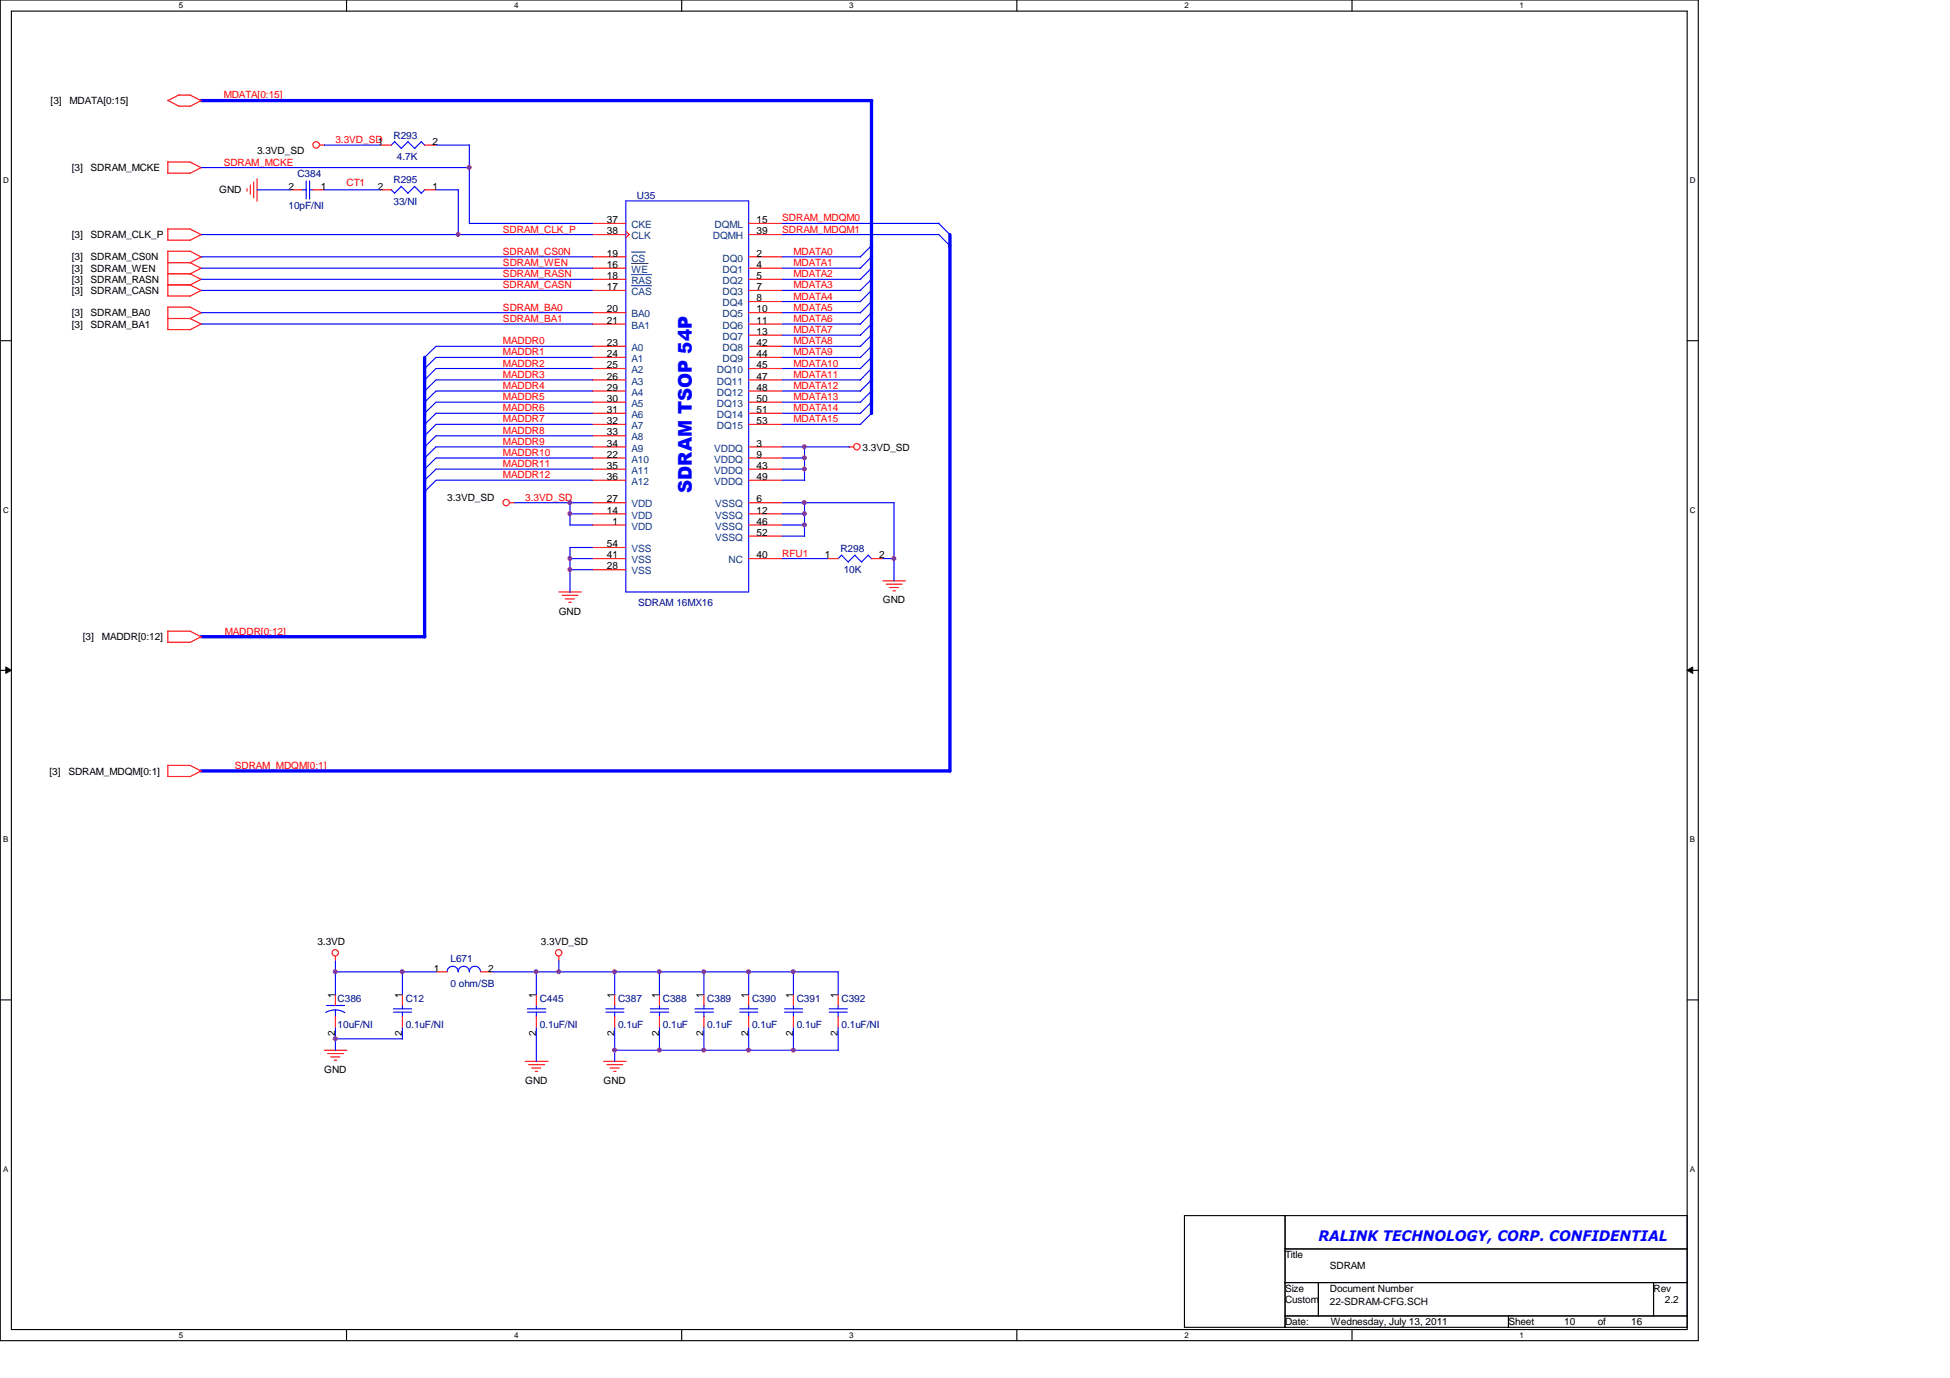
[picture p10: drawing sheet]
<svg xmlns="http://www.w3.org/2000/svg" width="297mm" height="210mm" viewBox="0 0 297 210" stroke-linecap="round" stroke-linejoin="round" font-family="sans-serif">
<path d="M0 0h258.7v204.2h-258.7zM1.7 1.7h255.3v200.8h-255.3z" fill="none" stroke="#000" stroke-width=".17"/>
<g fill="#fff">
<path d="M27.3 .2h.6v1.3h-.6z"/>
<path d="M27.3 202.7h.6v1.3h-.6z"/>
</g>
<path d="M52.8 0v1.7M52.8 202.5v1.7" fill="none" stroke="#000" stroke-width=".17"/>
<g fill="#fff">
<path d="M78.3 .2h.6v1.3h-.6z"/>
<path d="M78.3 202.7h.6v1.3h-.6z"/>
</g>
<path d="M103.8 0v1.7M103.8 202.5v1.7" fill="none" stroke="#000" stroke-width=".17"/>
<g fill="#fff">
<path d="M129.4 .2h.6v1.3h-.6z"/>
<path d="M129.4 202.7h.6v1.3h-.6z"/>
</g>
<path d="M154.9 0v1.7M154.9 202.5v1.7" fill="none" stroke="#000" stroke-width=".17"/>
<g fill="#fff">
<path d="M180.4 .2h.7v1.3h-.7z"/>
<path d="M180.4 202.7h.7v1.3h-.7z"/>
</g>
<path d="M205.9 0v1.7M205.9 202.5v1.7" fill="none" stroke="#000" stroke-width=".17"/>
<g fill="#fff">
<path d="M231.5 .2h.6v1.3h-.6z"/>
<path d="M231.5 202.7h.6v1.3h-.6z"/>
<path d="M.5 26.8h.8v1.4h-.8z"/>
<path d="M257.4 26.8h.9v1.4h-.9z"/>
<path d="M.5 77h.8v1.4h-.8z"/>
<path d="M257.4 77h.9v1.4h-.9z"/>
</g>
<path d="M0 51.9h1.7M257 51.9h1.7" fill="none" stroke="#000" stroke-width=".17"/>
<g fill="#fff">
<path d="M.5 127.2h.7v1.4h-.7z"/>
<path d="M257.4 127.2h.8v1.4h-.8z"/>
</g>
<path d="M0 102.1h1.7M257 102.1h1.7" fill="none" stroke="#000" stroke-width=".17"/>
<path d="M.9 101.6l.8 .5-.8 .5zM257 102.1l.8-.5v1z" fill="#000"/>
<path d="M.9 101.6l.8 .5-.8 .5zM257 102.1l.8-.5v1z" fill="none" stroke="#000" stroke-width=".15"/>
<g fill="#fff">
<path d="M.5 177.4h.7v1.4h-.7z"/>
<path d="M257.4 177.4h.8v1.4h-.8z"/>
</g>
<path d="M0 152.3h1.7M257 152.3h1.7M180.4 185.2h76.6v17h-76.6zM195.7 190.2h61.3M195.7 185.2v17M195.7 195.4h61.3M200.8 195.4v5M251.9 195.4v5M195.7 200.4h61.3M229.8 200.4v1.8" fill="none" stroke="#000" stroke-width=".17"/>
<g fill="none" stroke="#f00" stroke-width=".17">
<path d="M25.5 15.3l1.8 .9M27.2 16.2h1.8M27.3 14.5h1.7M27.3 14.4l-1.7 .9M29 14.5l1.7 .9M30.6 15.3l-1.7 .9M25.5 36.6h3.5M25.5 26.4h3.5M25.6 24.6v1.8M25.6 34.8v1.8M25.6 38.2v6.9M25.6 38.3h3.4"/>
<path d="M25.6 34.9h3.4M25.6 24.7h3.4M29 38.3l1.7 .9M29 34.9l1.7 .9M29 24.7l1.7 .9M30.6 39.1l-1.7 .9M30.6 35.7l-1.7 .9M30.6 25.5l-1.7 .9M37.6 28.7v.4M38.1 28.2v1.4M38.6 27.7v2.4M39.2 27.2v3.4"/>
<path d="M44.3 28.9h1.7M47.7 28.9h1.7M48.7 22.1h.7M57.9 22.1h1.7M57.9 28.9h1.7M64.7 22.1h1.7M64.7 28.9h1.7M90.2 34h5.1M90.2 35.7h5.1M90.2 39.1h5.1M95.3 35.2l.5 .5-.5 .5M114 34h5.2"/>
<path d="M114 35.7h5.2M114 39.1h5.2M25.5 48.5h3.5M25.5 50.2h3.5M25.5 41.7h3.5M25.5 43.4h3.5M25.5 45.1h3.5M25.5 40h3.5M25.6 46.7v3.5M25.6 46.8h3.4M29 48.5l1.7 .9M29 46.8l1.7 .9"/>
<path d="M29 41.7l1.7 .9M29 43.4l1.7 .9M29 40l1.7 .9M30.6 49.4l-1.7 .8M30.6 47.6l-1.7 1M30.6 42.5l-1.7 .9M30.6 44.2l-1.7 .9M30.6 40.9l-1.7 .8M90.2 40.9h5.1M90.2 42.5h5.1M90.2 44.2h5.1M90.2 47.6h5.1"/>
<path d="M90.2 49.4h5.1M90.2 52.7h5.1M90.2 54.4h5.1M90.2 56.1h5.1M90.2 57.9h5.1M90.2 59.6h5.1M114 40.9h5.2M114 42.5h5.2M114 44.2h5.2M114 47.6h5.2M114 49.4h5.2M114 52.7h5.2"/>
<path d="M114 54.4h5.2M114 56.1h5.2M114 57.9h5.2M114 59.6h5.2M114 45.9h5.2M114 51.1h5.2M77.6 76.6h.8M90.2 76.6h5.1M90.2 68.1h5.1M90.2 61.3h5.1M90.2 62.9h5.1M90.2 64.6h5.1"/>
<path d="M90.2 66.4h5.1M90.2 69.8h5.1M90.2 71.5h5.1M90.2 73.2h5.1M90.2 78.3h5.1M90.2 80h5.1M114 76.6h5.2M114 68.1h5.2M114 61.3h5.2M114 62.9h5.2M114 64.6h5.2M114 69.8h5.2"/>
<path d="M114 71.5h5.2M114 73.2h5.2M114 78.3h5.2M114 80h5.2M129.3 68.1h.7M25.5 97.8h3.5M25.6 96.1v1.7M25.6 96.1h3.4M29 96.1l1.7 .9M30.6 97l-1.7 .9M85.1 90.2h3.5M85.6 90.7h2.4"/>
<path d="M86.1 91.2h1.4M86.7 91.7h.3M90.2 85.1h5.1M90.2 83.4h5.1M90.2 86.8h5.1M114 85.1h5.2M114 81.7h5.2M126 85.1h1.7M132.8 85.1h1.7M134.5 88.5h3.4M135 89h2.4M135.5 89.5h1.4"/>
<path d="M136 90h.4M25.5 118.3h3.5M25.6 116.5v1.8M25.6 116.6h3.4M29 116.6l1.7 .9M30.6 117.4l-1.7 .9M49.4 160h3.4M51.1 145.7v.7M51.1 151.5v1.7M51.1 154.9v1.6M61.3 151.5v1.7M61.3 154.9v1.6"/>
<path d="M66.4 148h1.7M73.2 148h1.7M81.7 151.5v1.7M81.7 154.9v1.6M85.1 145.7v.7M93.6 151.5v1.7M93.6 154.9v1.6M100.5 151.5v1.7M100.5 154.9v1.6M107.2 151.5v1.7M107.2 154.9v1.6M114 151.5v1.7"/>
<path d="M114 154.9v1.6M120.9 151.5v1.7M120.9 154.9v1.6M127.7 151.5v1.7M127.7 154.9v1.6M49.9 160.5h2.4M50.4 161h1.4M50.9 161.5h.4M80 161.7h3.5M80.5 162.2h2.5M81 162.7h1.4M81.5 163.2h.4"/>
<path d="M91.9 161.7h3.5M92.5 162.2h2.4M92.9 162.7h1.4M93.5 163.2h.3"/>
<circle cx="48.2" cy="22.1" r=".5"/>
<circle cx="77.1" cy="76.6" r=".49"/>
<circle cx="130.5" cy="68" r=".49"/>
<circle cx="51.1" cy="145.1" r=".49"/>
<circle cx="85.1" cy="145.1" r=".49"/>
</g>
<g fill="none" stroke="#00f" stroke-width=".17">
<path d="M30.6 39.1h59.7M30.6 35.7h59.7M30.6 25.5h40.9M39.2 28.9h5.1M45.9 28.9h.7M46.6 27.6v2.7M47.2 27.6v2.7M47.2 28.9h.5M49.4 28.9h8.6M49.4 22.1h8.6M59.6 28.9l.5 .5M60.1 21.6l1.1 1"/>
<path d="M60.2 21.5l-.6 .6M61.1 28.4l1 1M61.1 28.4l-1 1.1M62.1 21.6l1.1 1M62.2 21.5l-1.1 1.1M63.1 28.4l1.1 1M63.2 28.4l-1.1 1.1M64.2 21.6l.5 .5M64.2 21.5l-1 1.1M64.7 28.9l-.6 .6M66.4 28.9h3.4M66.4 22.1h5.1"/>
<path d="M69.8 28.9v6.9M71.5 34h18.8M71.5 22.1v12M95.3 30.6h18.7v59.6h-18.7zM119.2 39.1h11.9M119.2 34h23.8M119.2 35.7h23.8M132.8 39.1l-1.8 1.8M132.8 37.4l-1.8 1.8M143 34l1.7 1.7M143 35.7l1.7 1.7M30.6 40.9h59.7"/>
<path d="M30.6 44.2h59.7M30.6 42.5h59.7M30.6 49.4h59.7M30.6 47.6h59.7M90.3 52.7h-23.9l-1.8 1.8M90.3 57.9h-23.9l-1.8 1.7M90.3 56.1h-23.9l-1.8 1.8M90.3 54.4h-23.9l-1.8 1.8M90.3 59.6h-23.9l-1.8 1.7M119.2 59.6h11.9M119.2 40.9h11.9M119.2 44.2h11.9"/>
<path d="M119.2 42.5h11.9M119.2 49.4h11.9M119.2 57.9h11.9M119.2 56.1h11.9M119.2 45.9h11.9M119.2 51.1h11.9M119.2 47.6h11.9M119.2 54.4h11.9M119.2 52.7h11.9M132.8 54.4l-1.8 1.8M132.8 40.9l-1.8 1.7M132.8 52.7l-1.8 1.8"/>
<path d="M132.8 42.5l-1.8 1.8M132.8 59.6l-1.8 1.7M132.8 47.6l-1.8 1.8M132.8 56.1l-1.8 1.8M132.8 51.1l-1.8 1.7M132.8 44.2l-1.8 1.8M132.8 45.9l-1.8 1.8M132.8 49.4l-1.8 1.7M132.8 57.9l-1.8 1.7M78.3 76.6h12M86.8 76.6v3.4M86.8 78.3h3.5"/>
<path d="M86.8 80h3.5M90.3 71.5h-23.9l-1.8 1.7M90.3 68.1h-23.9l-1.8 1.7M90.3 66.4h-23.9l-1.8 1.7M90.3 69.8h-23.9l-1.8 1.7M90.3 61.3h-23.9l-1.8 1.7M90.3 73.2h-23.9l-1.8 1.7M90.3 64.6h-23.9l-1.8 1.8M90.3 62.9h-23.9l-1.8 1.8M119.2 68.1h10.2M119.2 76.6h17M119.2 78.3h3.4"/>
<path d="M119.2 73.2h3.4M119.2 71.5h3.4M119.2 64.6h11.9M119.2 61.3h11.9M119.2 80h3.4M119.2 62.9h11.9M119.2 69.8h3.4M122.6 68.1v5.1M122.6 76.6v5.1M132.8 62.9l-1.8 1.8M132.8 61.3l-1.8 1.7M136.2 76.6v11.9"/>
<path d="M86.8 85.1h3.5M86.8 86.8h3.5M90.3 83.4h-3.5v6.8M119.2 85.1h6.8M119.2 81.7h3.4M128.2 84.6l1 1M128.2 84.5l-.5 .6M130.2 84.6l1.1 1M130.3 84.5l-1.1 1.1M132.2 84.6l.6 .5M132.3 84.5l-1.1 1.1M134.5 85.1h1.7"/>
<path d="M49.7 153.2h2.8M51.1 158.2h10.2M51.1 153.8a2.49 2.49 0 0 1 1.4 .5M51.1 153.8l-.8 .1-.7 .3M51.1 146.3v5.2M51.1 153.8v1.1M51.1 156.5v3.5M51.1 148h15.4M59.9 153.7h2.8M59.9 154.2h2.8M61.3 148v3.5M61.3 153.1v.6"/>
<path d="M61.3 154.2v.7M61.3 156.5v1.8M68.1 148a.85 .85 0 0 1 .9-.8 .85 .85 0 0 1 .8 .8 .85 .85 0 0 1 .9-.8 .85 .85 0 0 1 .8 .8 .85 .85 0 0 1 .8-.8 .85 .85 0 0 1 .9 .8M74.9 148h52.8M80.3 153.7h2.8M80.3 154.2h2.8M81.7 148v3.5M81.7 153.1v.6M81.7 154.2v.7M81.7 156.5v5.2M85.1 146.3v1.8M92.3 153.7h2.7"/>
<path d="M92.3 154.2h2.7M93.6 148v3.5M93.6 153.1v.6M93.6 154.2v.7M93.6 156.5v5.2M93.6 160h34.1M99.1 153.7h2.8M99.1 154.2h2.8M100.5 148v3.5M100.5 153.1v.6M100.5 154.2v.7M100.5 156.5v3.5"/>
<path d="M105.9 153.7h2.8M105.9 154.2h2.8M107.2 148v3.5M107.2 153.1v.6M107.2 154.2v.7M107.2 156.5v3.5M112.7 153.7h2.7M112.7 154.2h2.7M114 148v3.5M114 153.1v.6M114 154.2v.7M114 156.5v3.5"/>
<path d="M119.5 153.7h2.8M119.5 154.2h2.8M120.9 148v3.5M120.9 153.1v.6M120.9 154.2v.7M120.9 156.5v3.5M126.3 153.7h2.8M126.3 154.2h2.8M127.7 148v3.5M127.7 153.1v.6M127.7 154.2v.7M127.7 156.5v3.5"/>
</g>
<path d="M96.2 38.4h2.1M96.2 40.1h2.5M96.2 41.8h3.1M96.2 43.5h3.1" fill="none" stroke="#004080" stroke-width=".15"/>
<path d="M30.6 15.3h102.2M132.8 15.3v47.7M144.7 35.7v81.8M64.7 54.4v42.6M30.6 97h34.1M30.6 117.4h114.1" fill="none" stroke="#00f" stroke-width=".51"/>
<circle cx="122.5" cy="68" r=".32" fill="#f0f"/>
<circle cx="122.5" cy="68" r=".32" fill="none" stroke="#f0f" stroke-width=".17"/>
<circle cx="86.8" cy="76.6" r=".32" fill="#f0f"/>
<circle cx="86.8" cy="76.6" r=".32" fill="none" stroke="#f0f" stroke-width=".17"/>
<circle cx="86.8" cy="85.1" r=".32" fill="#f0f"/>
<circle cx="86.8" cy="85.1" r=".32" fill="none" stroke="#f0f" stroke-width=".17"/>
<circle cx="136.2" cy="85.1" r=".32" fill="#f0f"/>
<circle cx="136.2" cy="85.1" r=".32" fill="none" stroke="#f0f" stroke-width=".17"/>
<circle cx="122.5" cy="76.6" r=".32" fill="#f0f"/>
<circle cx="122.5" cy="76.6" r=".32" fill="none" stroke="#f0f" stroke-width=".17"/>
<circle cx="69.8" cy="35.7" r=".32" fill="#f0f"/>
<circle cx="69.8" cy="35.7" r=".32" fill="none" stroke="#f0f" stroke-width=".17"/>
<circle cx="122.5" cy="71.4" r=".32" fill="#f0f"/>
<circle cx="122.5" cy="71.4" r=".32" fill="none" stroke="#f0f" stroke-width=".17"/>
<circle cx="122.5" cy="79.9" r=".32" fill="#f0f"/>
<circle cx="122.5" cy="79.9" r=".32" fill="none" stroke="#f0f" stroke-width=".17"/>
<circle cx="122.5" cy="69.7" r=".32" fill="#f0f"/>
<circle cx="122.5" cy="69.7" r=".32" fill="none" stroke="#f0f" stroke-width=".17"/>
<circle cx="122.5" cy="78.2" r=".32" fill="#f0f"/>
<circle cx="122.5" cy="78.2" r=".32" fill="none" stroke="#f0f" stroke-width=".17"/>
<circle cx="86.8" cy="86.8" r=".32" fill="#f0f"/>
<circle cx="86.8" cy="86.8" r=".32" fill="none" stroke="#f0f" stroke-width=".17"/>
<circle cx="86.8" cy="78.2" r=".32" fill="#f0f"/>
<circle cx="86.8" cy="78.2" r=".32" fill="none" stroke="#f0f" stroke-width=".17"/>
<circle cx="114" cy="160" r=".32" fill="#f0f"/>
<circle cx="114" cy="160" r=".32" fill="none" stroke="#f0f" stroke-width=".17"/>
<circle cx="114" cy="148" r=".32" fill="#f0f"/>
<circle cx="114" cy="148" r=".32" fill="none" stroke="#f0f" stroke-width=".17"/>
<circle cx="120.8" cy="148" r=".32" fill="#f0f"/>
<circle cx="120.8" cy="148" r=".32" fill="none" stroke="#f0f" stroke-width=".17"/>
<circle cx="93.6" cy="148" r=".32" fill="#f0f"/>
<circle cx="93.6" cy="148" r=".32" fill="none" stroke="#f0f" stroke-width=".17"/>
<circle cx="107.2" cy="160" r=".32" fill="#f0f"/>
<circle cx="107.2" cy="160" r=".32" fill="none" stroke="#f0f" stroke-width=".17"/>
<circle cx="100.4" cy="148" r=".32" fill="#f0f"/>
<circle cx="100.4" cy="148" r=".32" fill="none" stroke="#f0f" stroke-width=".17"/>
<circle cx="120.8" cy="160" r=".32" fill="#f0f"/>
<circle cx="120.8" cy="160" r=".32" fill="none" stroke="#f0f" stroke-width=".17"/>
<circle cx="107.2" cy="148" r=".32" fill="#f0f"/>
<circle cx="107.2" cy="148" r=".32" fill="none" stroke="#f0f" stroke-width=".17"/>
<circle cx="85.1" cy="148" r=".32" fill="#f0f"/>
<circle cx="85.1" cy="148" r=".32" fill="none" stroke="#f0f" stroke-width=".17"/>
<circle cx="93.6" cy="160" r=".32" fill="#f0f"/>
<circle cx="93.6" cy="160" r=".32" fill="none" stroke="#f0f" stroke-width=".17"/>
<circle cx="100.4" cy="160" r=".32" fill="#f0f"/>
<circle cx="100.4" cy="160" r=".32" fill="none" stroke="#f0f" stroke-width=".17"/>
<circle cx="71.5" cy="25.5" r=".32" fill="#f0f"/>
<circle cx="71.5" cy="25.5" r=".32" fill="none" stroke="#f0f" stroke-width=".17"/>
<circle cx="51.1" cy="148" r=".32" fill="#f0f"/>
<circle cx="51.1" cy="148" r=".32" fill="none" stroke="#f0f" stroke-width=".17"/>
<circle cx="61.3" cy="148" r=".32" fill="#f0f"/>
<circle cx="61.3" cy="148" r=".32" fill="none" stroke="#f0f" stroke-width=".17"/>
<circle cx="81.7" cy="148" r=".32" fill="#f0f"/>
<circle cx="81.7" cy="148" r=".32" fill="none" stroke="#f0f" stroke-width=".17"/>
<circle cx="51.1" cy="158.2" r=".32" fill="#f0f"/>
<circle cx="51.1" cy="158.2" r=".32" fill="none" stroke="#f0f" stroke-width=".17"/>
<text font-size="2.9" fill="#00f" x="105.4" y="75.1" transform="rotate(-90 105.4 75.1)">SDRAM TSOP 54P</text>
<text font-size="2.2" fill="#00f" x="200.8" y="189.1">RALINK TECHNOLOGY, CORP. CONFIDENTIAL</text>
<g font-size="1.5">
<text x="7.7" y="15.9">[3]</text>
<text x="10.6" y="15.9">MDATA[0:15]</text>
<text x="39.2" y="23.5">3.3VD_SD</text>
<text x="57.6" y="22.1">1</text>
<text x="65.9" y="22.1">2</text>
<text x="10.9" y="26.1">[3]</text>
<text x="13.8" y="26.1">SDRAM_MCKE</text>
<text x="33.4" y="29.5">GND</text>
<text x="43.9" y="28.9">2</text>
<text x="48.8" y="28.9">1</text>
<text x="57.6" y="28.9">2</text>
<text x="65.9" y="28.9">1</text>
<text x="92.5" y="34">37</text>
<text x="92.5" y="35.7">38</text>
<text x="115.2" y="34">15</text>
<text x="115.2" y="35.7">39</text>
<text x="10.9" y="41.4">[3]</text>
<text x="10.9" y="39.7">[3]</text>
<text x="10.9" y="36.3">[3]</text>
<text x="13.8" y="41.4">SDRAM_WEN</text>
<text x="13.8" y="39.7">SDRAM_CS0N</text>
<text x="13.8" y="36.3">SDRAM_CLK_P</text>
<text x="92.5" y="39.1">19</text>
<text x="92.5" y="40.8">16</text>
<text x="115.2" y="39.1">2</text>
<text x="115.2" y="40.8">4</text>
<text x="10.9" y="43.1">[3]</text>
<text x="10.9" y="44.8">[3]</text>
<text x="13.8" y="43.1">SDRAM_RASN</text>
<text x="13.8" y="44.8">SDRAM_CASN</text>
<text x="92.5" y="42.5">18</text>
<text x="92.5" y="44.2">17</text>
<text x="92.5" y="47.6">20</text>
<text x="115.2" y="42.5">5</text>
<text x="115.2" y="44.2">7</text>
<text x="115.2" y="45.9">8</text>
<text x="115.2" y="47.6">10</text>
<text x="10.9" y="49.9">[3]</text>
<text x="10.9" y="48.2">[3]</text>
<text x="13.8" y="49.9">SDRAM_BA1</text>
<text x="13.8" y="48.2">SDRAM_BA0</text>
<text x="92.5" y="49.3">21</text>
<text x="92.5" y="52.7">23</text>
<text x="115.2" y="49.3">11</text>
<text x="115.2" y="51">13</text>
<text x="115.2" y="52.7">42</text>
<text x="92.5" y="54.4">24</text>
<text x="92.5" y="56.1">25</text>
<text x="92.5" y="57.8">26</text>
<text x="92.5" y="59.5">29</text>
<text x="115.2" y="54.4">44</text>
<text x="115.2" y="56.1">45</text>
<text x="115.2" y="57.8">47</text>
<text x="115.2" y="59.5">48</text>
<text x="92.5" y="61.2">30</text>
<text x="92.5" y="62.9">31</text>
<text x="92.5" y="64.6">32</text>
<text x="115.2" y="61.2">50</text>
<text x="115.2" y="62.9">51</text>
<text x="115.2" y="64.6">53</text>
<text x="92.5" y="66.3">33</text>
<text x="92.5" y="68">34</text>
<text x="92.5" y="69.7">22</text>
<text x="92.5" y="71.4">35</text>
<text x="115.2" y="68">3</text>
<text x="115.2" y="69.7">9</text>
<text x="115.2" y="71.4">43</text>
<text x="131.4" y="68.6">3.3VD_SD</text>
<text x="68.1" y="76.3">3.3VD_SD</text>
<text x="92.5" y="73.1">36</text>
<text x="92.5" y="76.5">27</text>
<text x="115.2" y="73.1">49</text>
<text x="115.2" y="76.5">6</text>
<text x="92.5" y="78.2">14</text>
<text x="92.5" y="83.4">54</text>
<text x="93.3" y="79.9">1</text>
<text x="115.2" y="78.2">12</text>
<text x="115.2" y="79.9">46</text>
<text x="115.2" y="81.6">52</text>
<text x="92.5" y="85">41</text>
<text x="92.5" y="86.7">28</text>
<text x="115.2" y="85">40</text>
<text x="125.6" y="85">1</text>
<text x="133.9" y="85">2</text>
<text x="85.1" y="93.6">GND</text>
<text x="134.5" y="91.9">GND</text>
<text x="12.6" y="97.5">[3]</text>
<text x="15.5" y="97.5">MADDR[0:12]</text>
<text x="7.5" y="118">[3]</text>
<text x="10.4" y="118">SDRAM_MDQM[0:1]</text>
<text x="48.3" y="144">3.3VD</text>
<text x="66.1" y="148">1</text>
<text x="74.4" y="148">2</text>
<text x="82.4" y="144">3.3VD_SD</text>
<text x="51.1" y="152" transform="rotate(-90 51.1 152)">1</text>
<text x="61.3" y="152" transform="rotate(-90 61.3 152)">1</text>
<text x="81.7" y="152" transform="rotate(-90 81.7 152)">1</text>
<text x="93.6" y="152" transform="rotate(-90 93.6 152)">1</text>
<text x="100.4" y="152" transform="rotate(-90 100.4 152)">1</text>
<text x="107.2" y="152" transform="rotate(-90 107.2 152)">1</text>
<text x="114" y="152" transform="rotate(-90 114 152)">1</text>
<text x="120.8" y="152" transform="rotate(-90 120.8 152)">1</text>
<text x="127.6" y="152" transform="rotate(-90 127.6 152)">1</text>
<text x="51.1" y="157.9" transform="rotate(-90 51.1 157.9)">2</text>
<text x="61.3" y="157.9" transform="rotate(-90 61.3 157.9)">2</text>
<text x="81.7" y="157.9" transform="rotate(-90 81.7 157.9)">2</text>
<text x="93.6" y="157.9" transform="rotate(-90 93.6 157.9)">2</text>
<text x="100.4" y="157.9" transform="rotate(-90 100.4 157.9)">2</text>
<text x="107.2" y="157.9" transform="rotate(-90 107.2 157.9)">2</text>
<text x="114" y="157.9" transform="rotate(-90 114 157.9)">2</text>
<text x="120.8" y="157.9" transform="rotate(-90 120.8 157.9)">2</text>
<text x="127.6" y="157.9" transform="rotate(-90 127.6 157.9)">2</text>
<text x="49.4" y="163.4">GND</text>
<text x="80" y="165.1">GND</text>
<text x="91.9" y="165.1">GND</text>
<text x="195.7" y="191.6">Title</text>
<text x="195.7" y="196.8">Size</text>
<text x="202.6" y="193.3">SDRAM</text>
<text x="202.6" y="196.8">Document Number</text>
<text x="251.9" y="196.8">Rev</text>
<text x="195.7" y="198.5">Custom</text>
<text x="195.7" y="201.8">Date:</text>
<text x="202.6" y="198.8">22-SDRAM-CFG.SCH</text>
<text x="202.7" y="201.8">Wednesday, July 13, 2011</text>
<text x="229.8" y="201.8">Sheet</text>
<text x="238.3" y="201.8">10</text>
<text x="243.4" y="201.8">of</text>
<text x="248.5" y="201.8">16</text>
<text x="253.6" y="198.5">2.2</text>
</g>
<g font-size="1.5" fill="#f00">
<text x="34.1" y="15">MDATA[0:15]</text>
<text x="51.1" y="21.8">3.3VD_SD</text>
<text x="34.1" y="25.2">SDRAM_MCKE</text>
<text x="52.8" y="28.3">CT1</text>
<text x="76.6" y="35.4">SDRAM_CLK_P</text>
<text x="119.2" y="35.4">SDRAM_MDQM1</text>
<text x="119.2" y="33.7">SDRAM_MDQM0</text>
<text x="76.6" y="38.8">SDRAM_CS0N</text>
<text x="76.6" y="40.5">SDRAM_WEN</text>
<text x="120.9" y="40.5">MDATA1</text>
<text x="120.9" y="38.8">MDATA0</text>
<text x="76.6" y="43.9">SDRAM_CASN</text>
<text x="76.6" y="42.2">SDRAM_RASN</text>
<text x="76.6" y="47.3">SDRAM_BA0</text>
<text x="120.9" y="43.9">MDATA3</text>
<text x="120.9" y="45.6">MDATA4</text>
<text x="120.9" y="47.3">MDATA5</text>
<text x="120.9" y="42.2">MDATA2</text>
<text x="76.6" y="52.5">MADDR0</text>
<text x="76.6" y="49">SDRAM_BA1</text>
<text x="120.9" y="49">MDATA6</text>
<text x="120.9" y="50.8">MDATA7</text>
<text x="120.9" y="52.5">MDATA8</text>
<text x="76.6" y="55.8">MADDR2</text>
<text x="76.6" y="57.5">MADDR3</text>
<text x="76.6" y="54.1">MADDR1</text>
<text x="76.6" y="59.3">MADDR4</text>
<text x="120.9" y="59.3">MDATA12</text>
<text x="120.9" y="54.1">MDATA9</text>
<text x="120.9" y="57.5">MDATA11</text>
<text x="120.9" y="55.8">MDATA10</text>
<text x="76.6" y="61">MADDR5</text>
<text x="76.6" y="62.7">MADDR6</text>
<text x="76.6" y="64.3">MADDR7</text>
<text x="120.9" y="62.7">MDATA14</text>
<text x="120.9" y="64.3">MDATA15</text>
<text x="120.9" y="61">MDATA13</text>
<text x="76.6" y="66">MADDR8</text>
<text x="76.6" y="71.2">MADDR11</text>
<text x="76.6" y="67.8">MADDR9</text>
<text x="76.6" y="69.5">MADDR10</text>
<text x="76.6" y="72.9">MADDR12</text>
<text x="80" y="76.3">3.3VD_SD</text>
<text x="119.2" y="84.8">RFU1</text>
<text x="34.2" y="96.7">MADDR[0:12]</text>
<text x="35.8" y="117.1">SDRAM_MDQM[0:1]</text>
</g>
<g font-size="1.5" fill="#000080">
<text x="59.9" y="21.1">R293</text>
<text x="45.3" y="26.9">C384</text>
<text x="59.9" y="27.9">R295</text>
<text x="60.4" y="24.4">4.7K</text>
<text x="43.9" y="31.8">10pF/NI</text>
<text x="59.9" y="31.2">33/NI</text>
<text x="97" y="30.3">U35</text>
<text x="128" y="84.1">R298</text>
<text x="128.5" y="87.3">10K</text>
<text x="97.2" y="92.2">SDRAM 16MX16</text>
<text x="68.6" y="146.6">L671</text>
<text x="51.4" y="152.7">C386</text>
<text x="61.8" y="152.7">C12</text>
<text x="68.6" y="150.3">0 ohm/SB</text>
<text x="82.2" y="152.7">C445</text>
<text x="94.1" y="152.7">C387</text>
<text x="101" y="152.7">C388</text>
<text x="107.7" y="152.7">C389</text>
<text x="114.6" y="152.7">C390</text>
<text x="121.4" y="152.7">C391</text>
<text x="128.2" y="152.7">C392</text>
<text x="51.4" y="156.6">10uF/NI</text>
<text x="61.8" y="156.6">0.1uF/NI</text>
<text x="82.2" y="156.6">0.1uF/NI</text>
<text x="94.1" y="156.6">0.1uF</text>
<text x="101" y="156.6">0.1uF</text>
<text x="107.7" y="156.6">0.1uF</text>
<text x="114.6" y="156.6">0.1uF</text>
<text x="121.4" y="156.6">0.1uF</text>
<text x="128.2" y="156.6">0.1uF/NI</text>
</g>
<g font-size="1.5" fill="#004080">
<text x="96.2" y="34.8">CKE</text>
<text x="108.8" y="34.8">DQML</text>
<text x="96.2" y="36.4">CLK</text>
<text x="96.2" y="39.8">CS</text>
<text x="96.2" y="41.6">WE</text>
<text x="108.6" y="36.4">DQMH</text>
<text x="110.1" y="39.8">DQ0</text>
<text x="110.1" y="41.6">DQ1</text>
<text x="96.2" y="43.3">RAS</text>
<text x="96.2" y="45">CAS</text>
<text x="110.1" y="43.3">DQ2</text>
<text x="110.1" y="45">DQ3</text>
<text x="110.1" y="46.7">DQ4</text>
<text x="96.2" y="48.3">BA0</text>
<text x="96.2" y="50.1">BA1</text>
<text x="96.2" y="53.5">A0</text>
<text x="110.1" y="48.3">DQ5</text>
<text x="110.1" y="50.1">DQ6</text>
<text x="110.1" y="51.8">DQ7</text>
<text x="110.1" y="53.5">DQ8</text>
<text x="96.2" y="55.2">A1</text>
<text x="96.2" y="56.9">A2</text>
<text x="96.2" y="58.6">A3</text>
<text x="109.2" y="56.9">DQ10</text>
<text x="109.2" y="58.6">DQ11</text>
<text x="110.1" y="55.2">DQ9</text>
<text x="96.2" y="60.3">A4</text>
<text x="96.2" y="62">A5</text>
<text x="96.2" y="63.7">A6</text>
<text x="96.2" y="65.4">A7</text>
<text x="109.2" y="60.3">DQ12</text>
<text x="109.2" y="62">DQ13</text>
<text x="109.2" y="63.7">DQ14</text>
<text x="109.2" y="65.4">DQ15</text>
<text x="96.2" y="67.1">A8</text>
<text x="96.2" y="68.8">A9</text>
<text x="96.2" y="70.5">A10</text>
<text x="108.8" y="68.8">VDDQ</text>
<text x="108.8" y="70.5">VDDQ</text>
<text x="96.2" y="72.2">A11</text>
<text x="96.2" y="73.9">A12</text>
<text x="96.2" y="77.3">VDD</text>
<text x="108.8" y="72.2">VDDQ</text>
<text x="108.8" y="73.9">VDDQ</text>
<text x="109" y="77.3">VSSQ</text>
<text x="96.2" y="79">VDD</text>
<text x="96.2" y="80.7">VDD</text>
<text x="109" y="79">VSSQ</text>
<text x="109" y="80.7">VSSQ</text>
<text x="109" y="82.4">VSSQ</text>
<text x="96.2" y="84.1">VSS</text>
<text x="96.2" y="85.8">VSS</text>
<text x="96.2" y="87.5">VSS</text>
<text x="111" y="85.8">NC</text>
</g>
<g font-size="1.2">
<text x="27.3" y="1.3">5</text>
<text x="78.3" y="1.3">4</text>
<text x="129.4" y="1.3">3</text>
<text x="180.4" y="1.3">2</text>
<text x="231.5" y="1.3">1</text>
<text x=".5" y="27.9">D</text>
<text x="257.4" y="27.9">D</text>
<text x=".5" y="78.1">C</text>
<text x="257.4" y="78.1">C</text>
<text x=".5" y="128.3">B</text>
<text x="257.4" y="128.3">B</text>
<text x=".5" y="178.5">A</text>
<text x="257.4" y="178.5">A</text>
<text x="27.3" y="203.8">5</text>
<text x="78.3" y="203.8">4</text>
<text x="129.4" y="203.8">3</text>
<text x="180.4" y="203.8">2</text>
<text x="231.5" y="203.8">1</text>
</g>
</svg>
